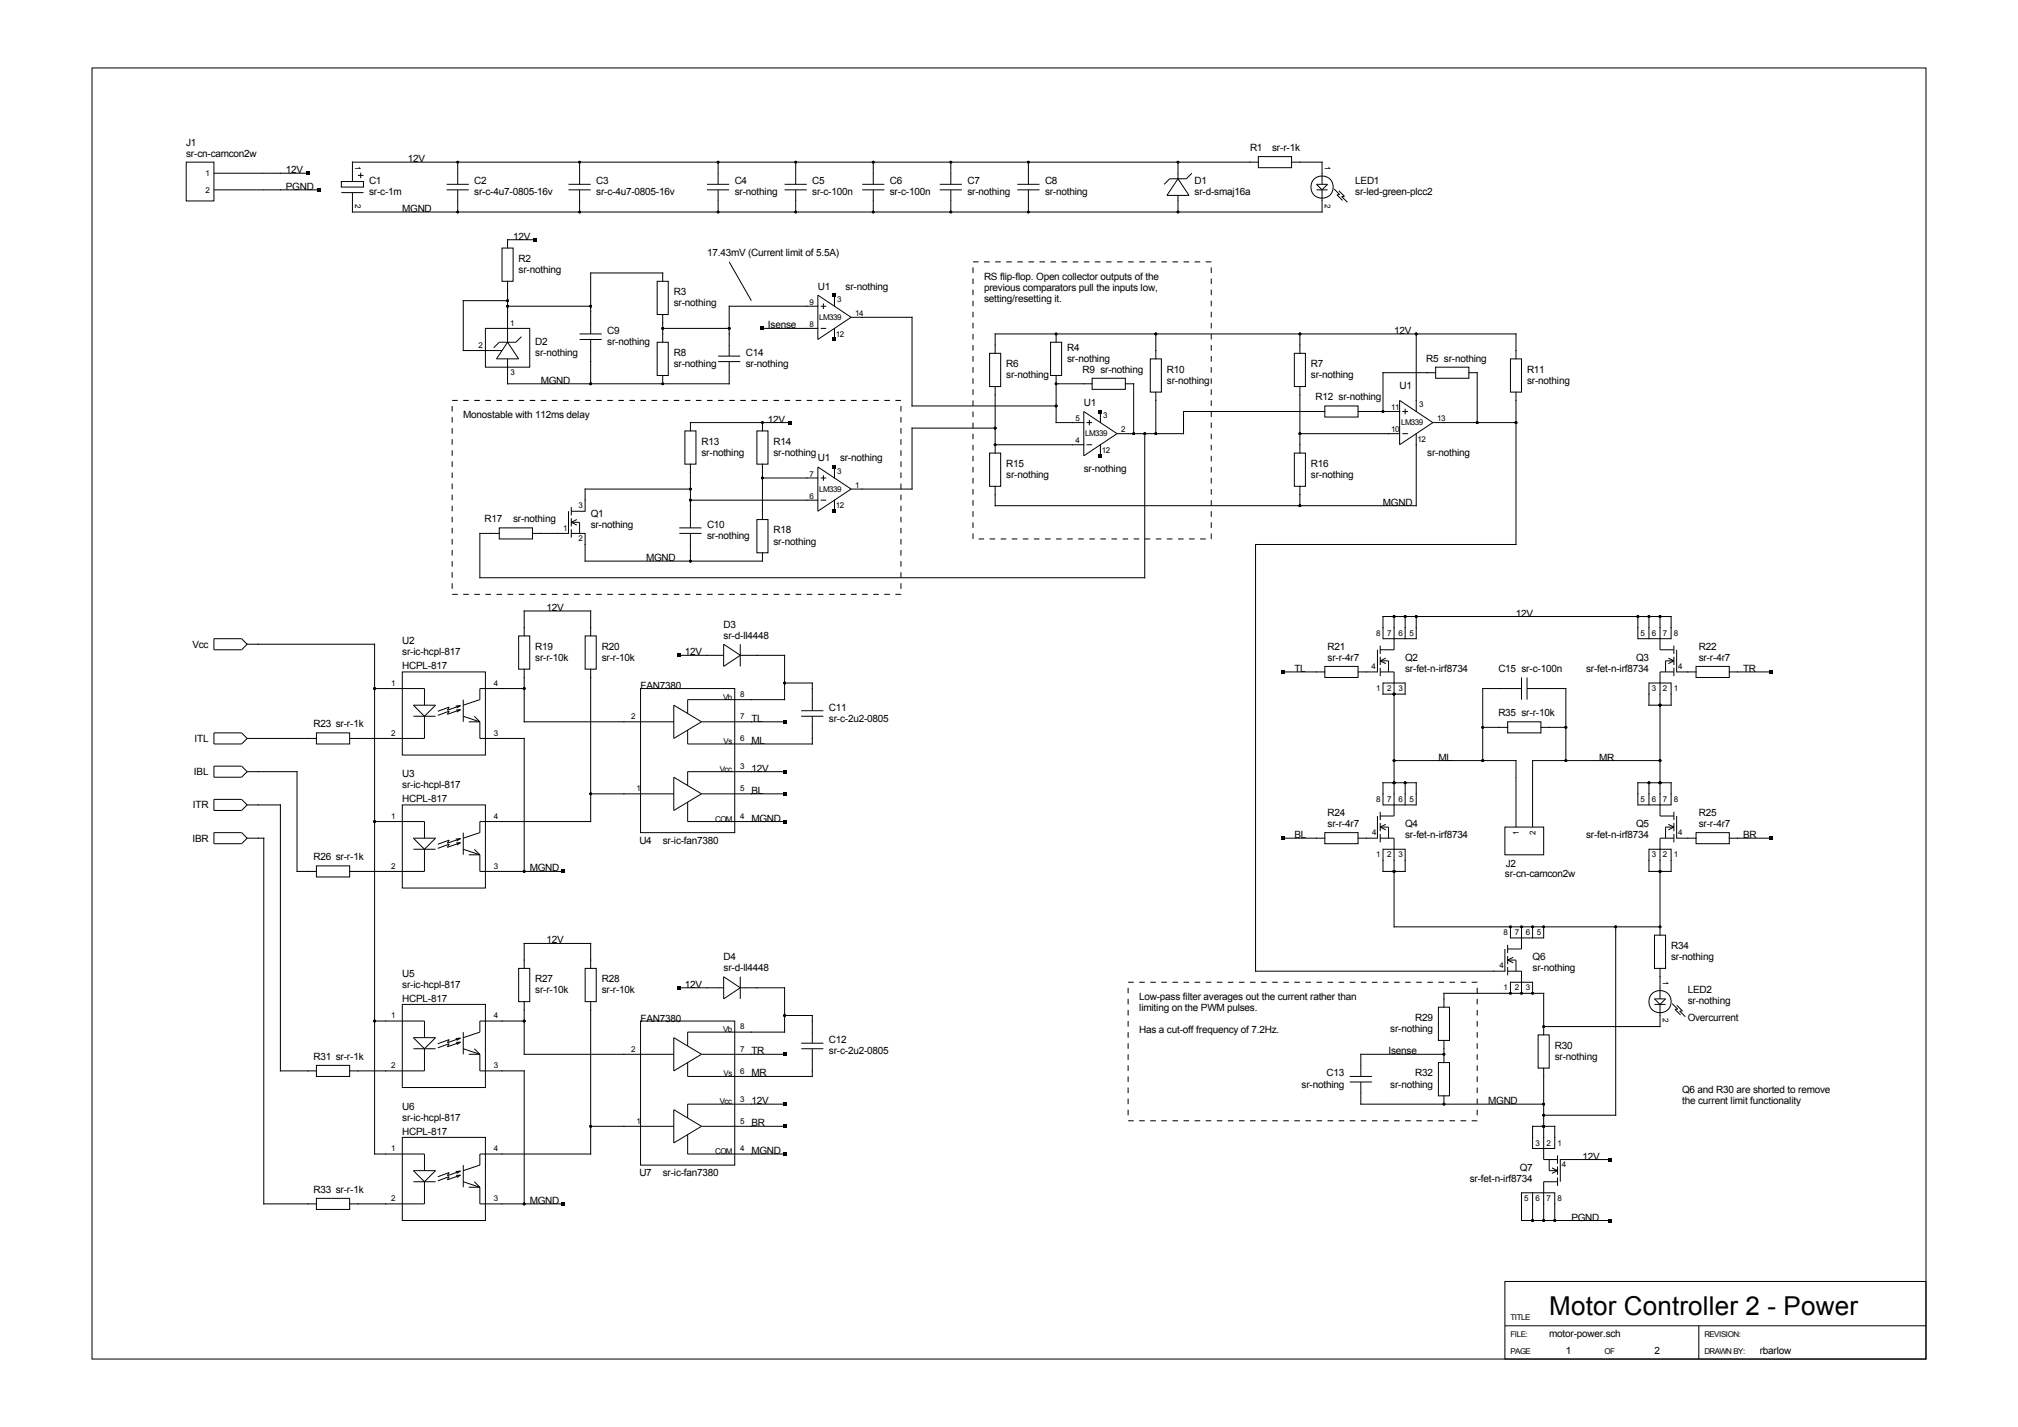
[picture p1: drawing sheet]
<svg xmlns="http://www.w3.org/2000/svg" width="297mm" height="210mm" viewBox="0 0 297 210" stroke-linecap="round" stroke-linejoin="round" font-family="sans-serif">
<g fill="none" stroke="#000" stroke-width=".15">
<path d="M13.5 10h270v190h-270zM27.4 23.9h4.1v5.7h-4.1zM31.5 27.9h15.5M31.5 25.5h13.8M50.2 26.7h3.3v.8h-3.3zM50.2 28.3h3.3M52.7 25.8h.8M53.1 25.4v.8M65.7 27.9h3.3M65.7 27.1h3.3M67.4 23.9v3.2M67.4 27.9v3.3"/>
<path d="M73.9 36.5h1.6v4.9h-1.6zM78.8 35.3h-4.1v1.2M83.7 27.9h3.2M83.7 27.1h3.2M85.3 23.9v3.2M85.3 27.9v3.3M104.1 27.9h3.2M104.1 27.1h3.2M105.7 23.9v3.2M105.7 27.9v3.3M107.3 38.5l3.3 5.7M115.5 27.9h3.2"/>
<path d="M115.5 27.1h3.2M117.1 23.9v3.2M117.1 27.9v3.3M126.9 27.9h3.3M126.9 27.1h3.3M128.5 23.9v3.2M128.5 27.9v3.3M138.3 27.9h3.3M138.3 27.1h3.3M139.9 23.9v3.2M139.9 27.9v3.3M149.7 27.9h3.3"/>
<path d="M149.7 27.1h3.3M151.4 23.9v3.2M151.4 27.9v3.3M173.4 26.3l1.6 2.5h-3.3zM173.4 23.9v2.4M173.4 28.8v2.4M175.4 25.5l-.8 .8h-2.5l-.8 .8M185.2 23h4.9v1.7h-4.9zM185.2 23.9h-133.3v2.8M190.1 23.9h4.5v3.2M193.8 27.9h1.6M193.8 27.1h1.6l-.8 .8z"/>
<path d="M194.6 27.9v3.3h-142.7v-2.9M196.4 27.8l.8 .8-.4 .1 .8 .8M197 28.1l.9 .8h-.4l.8 .9M71.4 48.3h6.6v5.7h-6.6zM74.7 44.2h-6.5v7.4h5.7M74.7 45.1h12.2M74.7 52.8v3.7h32.6v-3.3M74.7 50.4l1.6 2.4h-3.2zM74.7 41.4v9M76.7 49.5l-.8 .9h-2.4l-.8 .8M85.3 49.1h3.3M85.3 50h3.3"/>
<path d="M86.9 50v6.5M96.7 41.4h1.6v4.9h-1.6zM96.7 50.4h1.6v4.9h-1.6zM97.5 41.4v-1.2h-10.6v8.9M97.5 48.3h9.8M97.5 46.3v4.1M97.5 55.3v1.2M105.7 52.4h3.3M105.7 53.2h3.3M112.2 48.3h8.2M120.4 43.4l4.9 3.3-4.9 3.3zM120.4 45.1h-13.1v7.3"/>
<path d="M120.8 45.1h.8M120.8 48.3h.8M121.2 44.7v.8M122.8 43.4v1.7M122.8 48.3v1.7M125.3 46.7h8.9v13h21.2M145.6 52h1.7v4.9h-1.7zM146.5 52v-2.9h76.6v3.7M146.5 56.9v9.8M154.6 50.4h1.6v4.9h-1.6zM155.4 55.3v6.9h4.1M155.4 49.1v1.3"/>
<path d="M155.4 56.5h5.3M160.7 55.7h4.9v1.6h-4.9zM165.6 56.5h1.2v7.3M169.3 52.8h1.6v4.9h-1.6zM170.1 49.1v3.7M170.1 57.7v6.1M190.5 52h1.6v4.9h-1.6zM191.3 49.1v2.9M191.3 56.9v9.8M195 59.7h4.9v1.7h-4.9zM206 58.9l4.9 3.3-4.9 3.3zM208.4 49.1v11.5"/>
<path d="M211.3 54.8h-7.8v5.8M211.3 54h4.9v1.7h-4.9zM216.2 54.8h1.2v7.4M222.3 52.8h1.6v4.9h-1.6zM223.1 57.7v22.4h-38.3v62.8h36.7v-3.2M73.5 77.7h4.9v1.6h-4.9zM83.7 75.2v3.3h-5.3M84.1 76.9h1.2v1.6M84.1 78.5h2v4.1h26.1v-1.2M84.1 76.9l.8 .4M84.1 74.6v1.2M84.1 76.3v1.2"/>
<path d="M84.1 77.9v1.2M84.9 76.5l-.8 .4M100 77.7h3.2M100 78.5h3.2M100.8 63.4h1.6v4.9h-1.6zM101.6 73.6h18.8M101.6 72h-15.5v3.2h-2M101.6 68.3v9.4M101.6 78.5v4.1M111.4 63.4h1.6v4.9h-1.6zM111.4 76.5h1.6v4.9h-1.6zM112.2 70.3h8.2"/>
<path d="M112.2 62.2v1.2M112.2 68.3v8.2M116.3 62.2h-14.7v1.2M120.4 68.7l4.9 3.3-4.9 3.2zM120.8 70.3h.8M120.8 73.6h.8M121.2 69.9v.9M122.8 68.7v1.6M122.8 73.6v1.6M145.6 66.7h1.7v4.9h-1.7zM146.5 63h-12.3v9h-8.9M146.5 65.5h13"/>
<path d="M159.5 60.6l4.9 3.2-4.9 3.3zM159.9 62.2h.8M159.9 65.5h.8M160.3 61.8v.8M162 60.6v1.6M162 65.5v1.6M168.5 63.8v21.2h-97.9v-6.5h2.9M190.5 66.7h1.6v4.9h-1.6zM191.3 63.8h14.7M191.3 71.6v2.8M195 60.6h-20.8v3.2h-9.8M199.9 60.6h6.1"/>
<path d="M206.4 63.8h.8M206.4 60.6h.8M206.8 60.2v.8M208.4 63.8v10.6h-61.9v-2.8M210.9 62.2h12.2M31.5 94h4.1l.8 .8-.8 .8h-4.1zM36.4 94.8h18.7v75h7.4v2.5M59.2 98.9h12.2v12.2h-12.2zM76.3 93.6h1.7v4.9h-1.7zM77.1 98.5v7.7h22.1M77.1 93.6v-3.7h9.8v3.7M86.1 93.6h1.6v4.9h-1.6z"/>
<path d="M86.9 98.5v22.4h-16.3v1.6l-2.4 .8M100 96.4h6.5M106.5 94.8l2.5 1.6-2.5 1.7zM109 96.4h6.5v6.6h-14.3v2M109 94.8v3.3M188.9 98.9h6.1M195 98.1h4.9v1.6h-4.9zM202.7 95.6v3.3h-2.8M203.1 98.9h2.1v21.2h-2.1M203.1 97.3l.9 .4M203.1 95v1.2M203.1 96.6v1.3"/>
<path d="M203.1 98.3v1.2M203.1 97.3h1.3v1.6M204 96.8l-.9 .5M205.2 90.7v4.9h-2.1M206.8 90.7v3.3M208.4 90.7v3.3h-4.9v-3.3h42.4v3.3h-4.8v-3.3M223.9 99.7v3.3M224.7 99.7v3.3M242.7 90.7v3.3M244.3 90.7v4.9h2.1M245.5 96.8l.9 .5M246.4 98.9h-2.1v21.2h2.1"/>
<path d="M246.4 97.3h-1.3v1.6M246.4 97.3l-.9 .4M246.4 95v1.2M246.4 96.6v1.3M246.4 98.3v1.2M246.8 95.6v3.3h2.8M249.6 98.1h4.9v1.6h-4.9zM254.5 98.9h6.1M31.5 107.9h4.1l.8 .8-.8 .8h-4.1zM31.5 112.7h4.1l.8 .9-.8 .8h-4.1zM31.5 117.6h4.1l.8 .9-.8 .8h-4.1zM36.4 118.5h4.9v39.1h5.3"/>
<path d="M36.4 113.6h7.3v14.6h2.9M36.4 108.7h10.2M46.6 107.9h4.9v1.6h-4.9zM55.1 101.3h7.4v2.5M59.2 118.5h12.2v12.2h-12.2zM60.8 105.4h3.3M60.8 103.8h3.3l-1.6 1.6zM62.5 105.4v3.3h-11M67.1 103.9l.7-.1-2 .7 .3-.4-1.7 .6M67.7 103.9l-.5 .3M67.7 104.4l-.5 .4M67.8 104.4l-.7 .1"/>
<path d="M67.8 104.4l-2 .7 .3-.4-1.7 .6M68.2 103v3.2M68.2 105.4l2.4 .8M69 106.2h1.6M69.8 105.4l.8 .8M70.6 106.2v2.5h6.5v19.5M77.1 101.3h-6.5v1.7l-2.4 .8M86.9 116.8h12.3M94.3 101.3h13.8v21.2h-13.8zM99.2 103.8l4 2.4-4 2.5zM99.2 114.4l4 2.4-4 2.5zM101.2 118v2.9h14.3"/>
<path d="M103.2 106.2h12.3M103.2 116.8h12.3M115.5 100.5h4.1v4.1M115.5 113.6h-14.3v2M117.9 105.4h3.3M117.9 104.6h3.3M119.6 105.4v4.1h-18.4v-2.1M203.1 119.5v1.2M203.5 100.5h3.3v1.6h-3.3zM203.5 115.2h4.9v3.3h-4.9zM205.2 111.9h17.9v9.8M206.8 115.2v3.3"/>
<path d="M218.2 107h3.7M221.9 106.2h4.9v1.7h-4.9zM223.9 101.3h-5.7v10.6M224.7 101.3h5.8v10.6M226.8 107h3.7M241.1 115.2h4.8v3.3h-4.8zM242.7 100.5h3.2v3.3h-3.2zM242.7 115.2v3.3M244.3 111.9h-18.7v9.8M246.4 119.5v1.2M31.5 122.5h4.1l.8 .8-.8 .9h-4.1zM36.4 123.3h2.4v53.9h7.8"/>
<path d="M46.6 127.4h4.9v1.7h-4.9zM55.1 120.9h7.4v2.4M60.8 123.3h3.3l-1.6 1.7zM60.8 125h3.3M62.5 125v3.2h-11M67.1 123.5l.7-.1-2 .7 .3-.5-1.7 .6M67.7 123.4l-.5 .4M67.7 124l-.5 .4M67.8 124h-.7M67.8 124l-2 .7 .3-.5-1.7 .6M68.2 122.5v3.3M68.2 125l2.4 .8"/>
<path d="M69 125.8h1.6M69.8 125l.8 .8M70.6 125.8v2.4h12.3M188.9 123.3h6.1M195 122.5h4.9v1.7h-4.9zM202.7 120.1v3.2h-2.8M203.1 121.1v1.2M203.1 122.7v1.3M203.1 121.7h1.3v1.6M203.1 123.3h2.1v13.1h39.1M203.1 121.7l.9 .4M203.5 125h3.3v3.2h-3.3z"/>
<path d="M204 121.3l-.9 .4M221.5 121.7h5.7v4.1h-5.7zM221.9 139v1.3M222.3 136.4v1.6h4.9v-1.6M223.9 136.4v3.3h-2M225.6 136.4v1.6M237.8 136.4v27.7h-10.6M242.7 125h3.2v3.2h-3.2zM243.5 137.6h1.6v4.9h-1.6zM245.5 121.3l.9 .4M246.4 121.1v1.2M246.4 122.7v1.3"/>
<path d="M246.4 121.7h-1.3v1.6M246.4 123.3h-2.1v14.3M246.4 121.7l-.9 .4M246.8 120.1v3.2h2.8M249.6 122.5h4.9v1.7h-4.9zM254.5 123.3h6.1M46.6 156.8h4.9v1.6h-4.9zM55.1 150.3h7.4v2.4M59.2 147.8h12.2v12.2h-12.2zM60.8 154.3h3.3M60.8 152.7h3.3l-1.6 1.6zM62.5 154.3v3.3h-11"/>
<path d="M67.1 152.8h.7l-2 .6 .3-.4-1.7 .6M67.1 153.4h.7l-2 .6 .3-.4-1.7 .6M67.7 152.8l-.5 .3M67.7 153.4l-.5 .3M68.2 151.9v3.3M68.2 154.3l2.4 .9M69 155.2h1.6M69.8 154.3l.8 .9M70.6 155.2v2.4h6.5v19.6M76.3 142.5h1.7v4.9h-1.7zM77.1 147.4v7.8h22.1M77.1 150.3h-6.5v1.6l-2.4 .8"/>
<path d="M77.1 142.5v-3.7h9.8v3.7M86.1 142.5h1.6v4.9h-1.6zM86.9 147.4v22.4h-16.3v1.7l-2.4 .8M94.3 150.3h13.8v21.2h-13.8zM99.2 152.7l4 2.5-4 2.4zM100 145.4h6.5M103.2 155.2h12.3M106.5 143.7l2.5 1.7-2.5 1.6zM109 145.4h6.5v6.5h-14.3v2M109 143.7v3.3M115.5 149.4h4.1v4.1M117.9 154.3h3.3"/>
<path d="M117.9 153.5h3.3M119.6 154.3v4.1h-18.4v-2M198.6 158.4h3.3M198.6 159.2h3.3M200.3 159.2v3.3h26.9M211.7 148.2h1.6v4.9h-1.6zM211.7 156.4h1.6v4.9h-1.6zM212.5 148.2v-2h14.7v6.1M212.5 155.2h-12.2v3.2M212.5 153.1v3.3M221.9 141.3h1.2v1.6M221.9 142.9h2v3.3"/>
<path d="M221.9 141.3l.8 .4M221.9 140.7v1.2M221.9 142.3v1.2M222.3 146.2v-1.7h3.3v1.7M222.7 140.9l-.8 .4M226.4 152.3h1.6v4.9h-1.6zM227.2 157.2v13.4h2M243.5 147h1.6l-.8 .8zM243.5 147.8h1.6M244.3 142.5v4.5M244.3 147.8v3.3h-17.1M246.1 147.7l.8 .8h-.4l.8 .9"/>
<path d="M246.8 147.9l.8 .9h-.4l.8 .8M46.6 176.4h4.9v1.6h-4.9zM59.2 167.4h12.2v12.2h-12.2zM60.8 173.9h3.3M60.8 172.3h3.3l-1.6 1.6zM62.5 173.9v3.3h-11M67.1 172.4l.7-.1-2 .7 .3-.4-1.7 .6M67.1 173l.7-.1-2 .7 .3-.4-1.7 .6M67.7 172.3l-.5 .4M67.7 172.9l-.5 .4M68.2 171.5v3.2M68.2 173.9l2.4 .8"/>
<path d="M69 174.7h1.6M69.8 173.9l.8 .8M70.6 174.7v2.5h12.3M86.9 165.8h12.3M99.2 163.3l4 2.5-4 2.4zM101.2 167v2.8h14.3M103.2 165.8h12.3M115.5 162.5h-14.3v2M212.5 161.3v1.2M225.6 165.8h3.2v3.2h-3.2zM225.6 175.5v4.1M228 170.6v1.7h1.2"/>
<path d="M228.4 171.9l.8 .4M228.8 179.6v-4.1h-4.9v4.1h13.1M229.2 173.9h-2v5.7M229.2 172.3l-.8 .4M229.2 170v1.3M229.2 171.7v1.2M229.2 173.3v1.2M237 170.6h-7.4v3.3M221.5 188.6h62v11.4h-62zM221.5 195.1h62M250 195.1v4.9"/>
<circle cx="194.6" cy="27.5" r="1.64"/>
<circle cx="244.3" cy="147.4" r="1.64"/>
</g>
<path d="M143.2 38.5h35.1v40.8h-35.1zM66.5 58.9h66.1v28.6h-66.1zM166 144.5h51.4v20.4h-51.4z" fill="none" stroke="#000" stroke-width=".15" stroke-dasharray=".8 .8" stroke-linecap="butt"/>
<g fill="#000">
<path d="M45.1 25.2h.5v.5h-.5zM46.7 27.7h.5v.5h-.5zM67.3 23.7h.2l.1 .2-.1 .1h-.2l-.1-.1zM67.3 31h.2l.1 .2-.1 .2h-.2l-.1-.2zM78.5 35h.5v.5h-.5zM85.2 23.7h.2l.1 .2-.1 .1h-.2l-.1-.1zM85.2 31h.2l.1 .2-.1 .2h-.2l-.1-.2zM105.6 23.7h.2l.1 .2-.1 .1h-.2l-.1-.1zM105.6 31h.2l.1 .2-.1 .2h-.2l-.1-.2zM117 23.7h.2l.1 .2-.1 .1h-.2l-.1-.1zM117 31h.2l.1 .2-.1 .2h-.2l-.1-.2zM128.4 23.7h.2l.1 .2-.1 .1h-.2l-.1-.1z"/>
<path d="M128.4 31h.2l.1 .2-.1 .2h-.2l-.1-.2zM139.8 23.7h.2l.1 .2-.1 .1h-.2l-.1-.1zM139.8 31h.2l.1 .2-.1 .2h-.2l-.1-.2zM151.3 23.7h.2l.1 .2-.1 .1h-.2l-.1-.1zM151.3 31h.2l.1 .2-.1 .2h-.2l-.1-.2zM173.3 23.7h.2l.1 .2-.1 .1h-.2l-.1-.1zM173.3 31h.2l.1 .2-.1 .2h-.2l-.1-.2zM74.6 44.1h.2l.1 .1-.1 .2h-.2l-.1-.2zM74.6 44.9h.2l.1 .2-.1 .1h-.2l-.1-.1zM86.8 56.3h.2l.1 .2-.1 .2h-.2l-.1-.2zM86.8 44.9h.2l.1 .2-.1 .1h-.2l-.1-.1zM97.4 56.3h.2l.1 .2-.1 .2h-.2l-.1-.2z"/>
<path d="M97.4 48.1h.2l.1 .2-.1 .2h-.2l-.1-.2zM107.2 48.1h.2l.1 .2-.1 .2h-.2l-.1-.2zM112 48.1h.5v.5h-.5zM122.6 43.2h.5v.5h-.5zM122.6 49.7h.5v.5h-.5zM155.3 49h.2l.1 .1-.1 .2h-.2l-.1-.2zM155.3 56.3h.2l.1 .2-.1 .2h-.2l-.1-.2zM155.3 59.6h.2l.1 .1-.1 .2h-.2l-.1-.2zM170 49h.2l.1 .1-.1 .2h-.2l-.1-.2zM191.2 49h.2l.1 .1-.1 .2h-.2l-.1-.2zM208.3 49h.2l.1 .1-.1 .2h-.2l-.1-.2zM101.5 73.4h.2l.1 .2-.1 .2h-.2l-.1-.2z"/>
<path d="M101.5 71.8h.2l.1 .2-.1 .2h-.2l-.1-.2zM112.1 62h.2l.1 .2-.1 .2h-.2l-.1-.2zM112.1 70.2h.2l.1 .1-.1 .2h-.2l-.1-.2zM116 61.9h.5v.5h-.5zM122.6 68.5h.5v.5h-.5zM122.6 75h.5v.5h-.5zM146.4 62.8h.2l.1 .2-.1 .2h-.2l-.1-.2zM146.4 65.3h.2l.1 .2-.1 .1h-.2l-.1-.1zM161.7 60.3h.5v.5h-.5zM161.7 66.8h.5v.5h-.5zM166.7 63.6h.2l.2 .2-.2 .2h-.2l-.1-.2zM168.4 63.6h.2l.1 .2-.1 .2h-.2l-.1-.2z"/>
<path d="M170 63.6h.2l.1 .2-.1 .2h-.2l-.1-.2zM191.2 74.2h.2l.1 .2-.1 .2h-.2l-.1-.2zM191.2 63.6h.2l.1 .2-.1 .2h-.2l-.1-.2zM203.4 60.4h.2l.1 .2-.1 .1h-.2l-.1-.1zM217.3 62h.2l.1 .2-.1 .2h-.2l-.1-.2zM223 62h.2l.1 .2-.1 .2h-.2l-.1-.2zM99.7 96.2h.5v.5h-.5zM101.5 82.4h.2l.1 .2-.1 .2h-.2l-.1-.2zM188.6 98.6h.5v.5h-.5zM205.1 90.5h.2l.1 .2-.1 .2h-.2l-.1-.2zM206.7 90.5h.2l.1 .2-.1 .2h-.2l-.1-.2zM208.3 90.5h.2l.1 .2-.1 .2h-.2l-.1-.2z"/>
<path d="M241 90.5h.2l.1 .2-.1 .2h-.2l-.2-.2zM242.6 90.5h.2l.1 .2-.1 .2h-.2l-.1-.2zM244.2 90.5h.2l.1 .2-.1 .2h-.2l-.1-.2zM260.4 98.6h.5v.5h-.5zM55 101.1h.2l.1 .2-.1 .2h-.2l-.1-.2zM77 101.1h.2l.2 .2-.2 .2h-.2l-.1-.2zM86.8 116.6h.2l.1 .2-.1 .2h-.2l-.1-.2zM115.2 113.3h.5v.5h-.5zM115.2 106h.5v.5h-.5zM115.2 116.6h.5v.5h-.5zM115.4 100.3h.2l.1 .2-.1 .2h-.2l-.1-.2zM205.1 102h.2l.1 .1-.1 .2h-.2l-.1-.2z"/>
<path d="M205.1 111.8h.2l.1 .1-.1 .2h-.2l-.1-.2zM205.1 115h.2l.1 .2-.1 .2h-.2l-.1-.2zM206.7 115h.2l.1 .2-.1 .2h-.2l-.1-.2zM218.1 111.8h.2l.1 .1-.1 .2h-.2l-.1-.2zM218.1 106.9h.2l.1 .1-.1 .2h-.2l-.1-.2zM230.4 111.8h.2l.1 .1-.1 .2h-.2l-.2-.2zM230.4 106.9h.2l.1 .1-.1 .2h-.2l-.2-.2zM242.6 115h.2l.1 .2-.1 .2h-.2l-.1-.2zM244.2 111.8h.2l.1 .1-.1 .2h-.2l-.1-.2zM244.2 103.6h.2l.1 .2-.1 .2h-.2l-.1-.2zM244.2 115h.2l.1 .2-.1 .2h-.2l-.1-.2zM55 120.7h.2l.1 .2-.1 .2h-.2l-.1-.2z"/>
<path d="M77 128.1h.2l.2 .1-.2 .2h-.2l-.1-.2zM82.6 128h.5v.5h-.5zM115.2 120.7h.5v.4h-.5zM188.6 123.1h.5v.5h-.5zM205.1 128.1h.2l.1 .1-.1 .2h-.2l-.1-.2zM222.2 136.2h.2l.1 .2-.1 .2h-.2l-.1-.2zM223.8 136.2h.2l.1 .2-.1 .2h-.2l-.1-.2zM225.5 136.2h.2l.1 .2-.1 .2h-.2l-.1-.2zM227.1 136.2h.2l.1 .2-.1 .2h-.2l-.1-.2zM237.7 136.2h.2l.1 .2-.1 .2h-.2l-.1-.2zM244.2 128.1h.2l.1 .1-.1 .2h-.2l-.1-.2zM244.2 136.2h.2l.1 .2-.1 .2h-.2l-.1-.2z"/>
<path d="M260.4 123.1h.5v.5h-.5zM55 150.1h.2l.1 .2-.1 .1h-.2l-.1-.1zM77 150.1h.2l.2 .2-.2 .1h-.2l-.1-.1zM99.7 145.1h.5v.5h-.5zM115.2 154.9h.5v.5h-.5zM115.4 149.3h.2l.1 .1-.1 .2h-.2l-.1-.2zM212.4 155h.2l.1 .2-.1 .1h-.2l-.1-.1zM222.2 146h.2l.1 .2-.1 .2h-.2l-.1-.2zM223.8 146h.2l.1 .2-.1 .2h-.2l-.1-.2zM225.5 146h.2l.1 .2-.1 .2h-.2l-.1-.2zM227.1 150.9h.2l.1 .2-.1 .2h-.2l-.1-.2zM77 177h.2l.2 .2-.2 .1h-.2l-.1-.1z"/>
<path d="M82.6 176.9h.5v.5h-.5zM86.8 165.6h.2l.1 .2-.1 .1h-.2l-.1-.1zM115.2 162.2h.5v.5h-.5zM115.2 169.6h.5v.5h-.5zM115.2 165.5h.5v.5h-.5zM212.4 162.3h.2l.1 .2-.1 .2h-.2l-.1-.2zM225.5 179.4h.2l.1 .2-.1 .2h-.2l-.1-.2zM227.1 162.3h.2l.1 .2-.1 .2h-.2l-.1-.2zM227.1 165.6h.2l.1 .2-.1 .1h-.2l-.1-.1zM227.1 163.9h.2l.1 .2-.1 .2h-.2l-.1-.2zM227.1 179.4h.2l.1 .2-.1 .2h-.2l-.1-.2zM228.7 179.4h.2l.1 .2-.1 .2h-.2l-.1-.2z"/>
<path d="M236.7 170.4h.5v.5h-.5zM236.7 179.4h.5v.5h-.5z"/>
</g>
<text font-size="3.8" x="228" y="193.5">Motor Controller 2 - Power</text>
<g font-size="1.5">
<text x="27.4" y="21.4">J1</text>
<text x="27.4" y="23">sr-cn-camcon2w</text>
<text x="60" y="23.9">12V</text>
<text x="184" y="22.2">R1</text>
<text x="187.2" y="22.2">sr-r-1k</text>
<text x="42.1" y="25.5">12V</text>
<text x="42.1" y="27.9">PGND</text>
<text x="54.3" y="27.1">C1</text>
<text x="54.3" y="28.8">sr-c-1m</text>
<text x="69.8" y="27.1">C2</text>
<text x="69.8" y="28.8">sr-c-4u7-0805-16v</text>
<text x="87.7" y="27.1">C3</text>
<text x="87.7" y="28.8">sr-c-4u7-0805-16v</text>
<text x="108.1" y="27.1">C4</text>
<text x="108.1" y="28.8">sr-nothing</text>
<text x="119.6" y="27.1">C5</text>
<text x="119.6" y="28.8">sr-c-100n</text>
<text x="131" y="27.1">C6</text>
<text x="131" y="28.8">sr-c-100n</text>
<text x="142.4" y="27.1">C7</text>
<text x="142.4" y="28.8">sr-nothing</text>
<text x="153.8" y="27.1">C8</text>
<text x="153.8" y="28.8">sr-nothing</text>
<text x="175.8" y="27.1">D1</text>
<text x="175.8" y="28.8">sr-d-smaj16a</text>
<text x="199.5" y="27.1">LED1</text>
<text x="199.5" y="28.8">sr-led-green-plcc2</text>
<text x="59.2" y="31.2">MGND</text>
<text x="75.5" y="35.3">12V</text>
<text x="76.3" y="38.5">R2</text>
<text x="76.3" y="40.2">sr-nothing</text>
<text x="104.1" y="37.7">17.43mV (Current limit of 5.5A)</text>
<text x="144.8" y="41.2">RS flip-flop. Open collector outputs of the</text>
<text x="99.2" y="43.4">R3</text>
<text x="99.2" y="45.1">sr-nothing</text>
<text x="120.4" y="42.6">U1</text>
<text x="124.4" y="42.6">sr-nothing</text>
<text x="144.8" y="42.8">previous comparators pull the inputs low,</text>
<text x="144.8" y="44.5">setting/resetting it.</text>
<text x="78.8" y="50.8">D2</text>
<text x="78.8" y="52.4">sr-nothing</text>
<text x="89.4" y="49.1">C9</text>
<text x="89.4" y="50.8">sr-nothing</text>
<text x="99.2" y="52.4">R8</text>
<text x="109.8" y="52.4">C14</text>
<text x="113" y="48.3">Isense</text>
<text x="157.1" y="51.6">R4</text>
<text x="157.1" y="53.2">sr-nothing</text>
<text x="205.2" y="49.1">12V</text>
<text x="209.9" y="53.2">R5 sr-nothing</text>
<text x="79.6" y="56.5">MGND</text>
<text x="99.2" y="54">sr-nothing</text>
<text x="109.8" y="54">sr-nothing</text>
<text x="148.1" y="54">R6</text>
<text x="148.1" y="55.7">sr-nothing</text>
<text x="159.3" y="54.9">R9 sr-nothing</text>
<text x="159.5" y="59.7">U1</text>
<text x="171.7" y="54.9">R10</text>
<text x="171.7" y="56.5">sr-nothing</text>
<text x="192.9" y="54">R7</text>
<text x="192.9" y="55.7">sr-nothing</text>
<text x="193.6" y="58.9">R12 sr-nothing</text>
<text x="206" y="57.3">U1</text>
<text x="224.7" y="54.9">R11</text>
<text x="224.7" y="56.5">sr-nothing</text>
<text x="68.2" y="61.6">Monostable with 112ms delay</text>
<text x="103.2" y="65.5">R13</text>
<text x="113" y="62.2">12V</text>
<text x="113.8" y="65.5">R14</text>
<text x="103.2" y="67.1">sr-nothing</text>
<text x="113.8" y="67.1">sr-nothing</text>
<text x="120.4" y="67.9">U1</text>
<text x="123.6" y="67.9">sr-nothing</text>
<text x="148.1" y="68.7">R15</text>
<text x="148.1" y="70.3">sr-nothing</text>
<text x="159.5" y="69.5">sr-nothing</text>
<text x="192.9" y="68.7">R16</text>
<text x="192.9" y="70.3">sr-nothing</text>
<text x="210.1" y="67.1">sr-nothing</text>
<text x="71.3" y="76.9">R17</text>
<text x="75.5" y="76.9">sr-nothing</text>
<text x="86.9" y="76.1">Q1</text>
<text x="86.9" y="77.7">sr-nothing</text>
<text x="104.1" y="77.7">C10</text>
<text x="203.5" y="74.4">MGND</text>
<text x="95.1" y="82.6">MGND</text>
<text x="104.1" y="79.3">sr-nothing</text>
<text x="113.8" y="78.5">R18</text>
<text x="113.8" y="80.1">sr-nothing</text>
<text x="80.4" y="89.9">12V</text>
<text x="28.3" y="95.3">Vcc</text>
<text x="59.2" y="94.8">U2</text>
<text x="78.8" y="95.6">R19</text>
<text x="88.6" y="95.6">R20</text>
<text x="106.5" y="92.4">D3</text>
<text x="106.5" y="94">sr-d-ll4448</text>
<text x="195.4" y="95.6">R21</text>
<text x="223.1" y="90.7">12V</text>
<text x="250" y="95.6">R22</text>
<text x="59.2" y="98.5">HCPL-817</text>
<text x="59.2" y="96.4">sr-ic-hcpl-817</text>
<text x="78.8" y="97.3">sr-r-10k</text>
<text x="88.6" y="97.3">sr-r-10k</text>
<text x="94.3" y="101.4">FAN7380</text>
<text x="100.8" y="96.4">12V</text>
<text x="190.5" y="98.9">TL</text>
<text x="195.4" y="97.3">sr-r-4r7</text>
<text x="206.8" y="97.3">Q2</text>
<text x="206.8" y="98.9">sr-fet-n-irf8734</text>
<text x="220.5" y="98.9">C15 sr-c-100n</text>
<text x="233.4" y="98.9">sr-fet-n-irf8734</text>
<text x="240.8" y="97.3">Q3</text>
<text x="250" y="97.3">sr-r-4r7</text>
<text x="256.5" y="98.9">TR</text>
<text x="46.2" y="107">R23 sr-r-1k</text>
<text x="110.6" y="106.2">TL</text>
<text x="122" y="104.6">C11</text>
<text x="122" y="106.2">sr-c-2u2-0805</text>
<text x="220.5" y="105.4">R35 sr-r-10k</text>
<text x="28.6" y="109.2">ITL</text>
<text x="110.6" y="113.6">12V</text>
<text x="110.6" y="109.5">ML</text>
<text x="211.7" y="111.9">ML</text>
<text x="235.3" y="111.9">MR</text>
<text x="28.4" y="119">ITR</text>
<text x="28.5" y="114.1">IBL</text>
<text x="59.2" y="118">HCPL-817</text>
<text x="59.2" y="114.4">U3</text>
<text x="59.2" y="116">sr-ic-hcpl-817</text>
<text x="110.6" y="116.8">BL</text>
<text x="28.3" y="123.9">IBR</text>
<text x="94.1" y="124.2">U4</text>
<text x="97.5" y="124.2">sr-ic-fan7380</text>
<text x="110.6" y="120.9">MGND</text>
<text x="190.5" y="123.3">BL</text>
<text x="195.4" y="120.1">R24</text>
<text x="195.4" y="121.7">sr-r-4r7</text>
<text x="206.8" y="121.7">Q4</text>
<text x="206.8" y="123.3">sr-fet-n-irf8734</text>
<text x="233.4" y="123.3">sr-fet-n-irf8734</text>
<text x="240.8" y="121.7">Q5</text>
<text x="250" y="120.1">R25</text>
<text x="250" y="121.7">sr-r-4r7</text>
<text x="256.5" y="123.3">BR</text>
<text x="46.2" y="126.6">R26 sr-r-1k</text>
<text x="78" y="128.2">MGND</text>
<text x="221.5" y="129.1">sr-cn-camcon2w</text>
<text x="221.6" y="127.6">J2</text>
<text x="59.2" y="143.7">U5</text>
<text x="80.4" y="138.8">12V</text>
<text x="106.5" y="141.3">D4</text>
<text x="106.5" y="142.9">sr-d-ll4448</text>
<text x="225.6" y="141.3">Q6</text>
<text x="225.6" y="142.9">sr-nothing</text>
<text x="245.9" y="139.7">R34</text>
<text x="245.9" y="141.3">sr-nothing</text>
<text x="59.2" y="147.4">HCPL-817</text>
<text x="59.2" y="145.4">sr-ic-hcpl-817</text>
<text x="78.8" y="144.6">R27</text>
<text x="78.8" y="146.2">sr-r-10k</text>
<text x="88.6" y="144.6">R28</text>
<text x="88.6" y="146.2">sr-r-10k</text>
<text x="100.8" y="145.4">12V</text>
<text x="167.7" y="147.2">Low-pass filter averages out the current rather than</text>
<text x="167.7" y="148.9">limiting on the PWM pulses.</text>
<text x="248.4" y="146.2">LED2</text>
<text x="248.4" y="147.8">sr-nothing</text>
<text x="46.2" y="156">R31 sr-r-1k</text>
<text x="94.3" y="150.3">FAN7380</text>
<text x="110.6" y="155.2">TR</text>
<text x="122" y="153.5">C12</text>
<text x="122" y="155.2">sr-c-2u2-0805</text>
<text x="167.7" y="152.1">Has a cut-off frequency of 7.2Hz.</text>
<text x="204.4" y="155.2">Isense</text>
<text x="204.6" y="151.9">sr-nothing</text>
<text x="208.3" y="150.3">R29</text>
<text x="228.8" y="154.3">R30</text>
<text x="228.8" y="156">sr-nothing</text>
<text x="248.4" y="150.3">Overcurrent</text>
<text x="110.6" y="158.4">MR</text>
<text x="191.6" y="160">sr-nothing</text>
<text x="195.2" y="158.4">C13</text>
<text x="204.6" y="160">sr-nothing</text>
<text x="208.3" y="158.4">R32</text>
<text x="247.6" y="160.8">Q6 and R30 are shorted to remove</text>
<text x="59.2" y="167">HCPL-817</text>
<text x="59.2" y="163.3">U6</text>
<text x="59.2" y="164.9">sr-ic-hcpl-817</text>
<text x="110.6" y="162.5">12V</text>
<text x="110.6" y="165.8">BR</text>
<text x="219" y="162.5">MGND</text>
<text x="247.6" y="162.5">the current limit functionality</text>
<text x="94.1" y="173.1">U7</text>
<text x="97.5" y="173.1">sr-ic-fan7380</text>
<text x="110.6" y="169.8">MGND</text>
<text x="216.3" y="173.9">sr-fet-n-irf8734</text>
<text x="223.7" y="172.3">Q7</text>
<text x="232.9" y="170.6">12V</text>
<text x="46.2" y="175.5">R33 sr-r-1k</text>
<text x="78" y="177.2">MGND</text>
<text x="231.3" y="179.6">PGND</text>
<text x="228" y="196.7">motor-power.sch</text>
<text x="230.5" y="199.2">1</text>
<text x="243.5" y="199.2">2</text>
<text x="259" y="199.2">rbarlow</text>
</g>
<g font-size="1.2">
<text x="30.3" y="28.3">2</text>
<text x="30.3" y="25.9">1</text>
<text x="52.3" y="24.5" transform="rotate(90 52.3 24.5)">1</text>
<text x="52.3" y="30" transform="rotate(90 52.3 30)">2</text>
<text x="195" y="24.5" transform="rotate(90 195 24.5)">1</text>
<text x="195" y="30" transform="rotate(90 195 30)">2</text>
<text x="75.1" y="47.9">1</text>
<text x="119.1" y="44.9">9</text>
<text x="120.6" y="47.1">LM339</text>
<text x="123.2" y="44.5">3</text>
<text x="125.9" y="46.5">14</text>
<text x="70.4" y="51.2">2</text>
<text x="119.1" y="48.1">8</text>
<text x="123" y="49.5">12</text>
<text x="75.1" y="55.2">3</text>
<text x="208.8" y="59.9">3</text>
<text x="158.3" y="62">5</text>
<text x="158.3" y="65.2">4</text>
<text x="159.7" y="64.2">LM339</text>
<text x="162.4" y="61.6">3</text>
<text x="165" y="63.6">2</text>
<text x="204.8" y="60.4">11</text>
<text x="204.8" y="63.6">10</text>
<text x="206.2" y="62.6">LM339</text>
<text x="208.6" y="65">12</text>
<text x="211.5" y="62">13</text>
<text x="119.1" y="70.1">7</text>
<text x="123.2" y="69.7">3</text>
<text x="125.9" y="71.8">1</text>
<text x="162.2" y="66.7">12</text>
<text x="85.1" y="74.8">3</text>
<text x="119.1" y="73.4">6</text>
<text x="120.6" y="72.4">LM339</text>
<text x="123" y="74.8">12</text>
<text x="82.9" y="78.1">1</text>
<text x="85.1" y="79.7">2</text>
<text x="202.5" y="93.6">8</text>
<text x="204.2" y="93.6">7</text>
<text x="205.8" y="93.6">6</text>
<text x="207.4" y="93.6">5</text>
<text x="241.5" y="93.6">5</text>
<text x="243.1" y="93.6">6</text>
<text x="244.7" y="93.6">7</text>
<text x="246.4" y="93.6">8</text>
<text x="57.6" y="100.9">1</text>
<text x="72.7" y="100.9">4</text>
<text x="201.9" y="98.5">4</text>
<text x="202.5" y="101.7">1</text>
<text x="204.2" y="101.7">2</text>
<text x="205.8" y="101.7">3</text>
<text x="243.1" y="101.7">3</text>
<text x="244.7" y="101.7">2</text>
<text x="246.4" y="101.7">1</text>
<text x="247" y="98.5">4</text>
<text x="92.9" y="105.8">2</text>
<text x="106.4" y="103">Vb</text>
<text x="109" y="102.6">8</text>
<text x="109" y="105.8">7</text>
<text x="57.6" y="108.3">2</text>
<text x="72.7" y="108.3">3</text>
<text x="105.9" y="113.6">Vcc</text>
<text x="106.5" y="109.5">Vs</text>
<text x="108.9" y="113.2">3</text>
<text x="109" y="109.1">6</text>
<text x="93.7" y="116.4">1</text>
<text x="109" y="116.4">5</text>
<text x="202.5" y="118">8</text>
<text x="204.2" y="118">7</text>
<text x="205.8" y="118">6</text>
<text x="207.4" y="118">5</text>
<text x="241.5" y="118">5</text>
<text x="243.1" y="118">6</text>
<text x="244.7" y="118">7</text>
<text x="246.4" y="118">8</text>
<text x="57.6" y="120.5">1</text>
<text x="72.7" y="120.5">4</text>
<text x="105.3" y="120.9">COM</text>
<text x="109" y="120.5">4</text>
<text x="201.9" y="122.9">4</text>
<text x="223.5" y="122.9" transform="rotate(-90 223.5 122.9)">1</text>
<text x="226" y="122.9" transform="rotate(-90 226 122.9)">2</text>
<text x="247" y="122.9">4</text>
<text x="57.6" y="127.8">2</text>
<text x="72.7" y="127.8">3</text>
<text x="202.5" y="126.1">1</text>
<text x="204.2" y="126.1">2</text>
<text x="205.8" y="126.1">3</text>
<text x="243.1" y="126.1">3</text>
<text x="244.7" y="126.1">2</text>
<text x="246.4" y="126.1">1</text>
<text x="221.3" y="137.6">8</text>
<text x="222.9" y="137.6">7</text>
<text x="224.6" y="137.6">6</text>
<text x="226.2" y="137.6">5</text>
<text x="220.7" y="142.5">4</text>
<text x="57.6" y="149.8">1</text>
<text x="72.7" y="149.8">4</text>
<text x="221.3" y="145.7">1</text>
<text x="222.9" y="145.7">2</text>
<text x="224.6" y="145.7">3</text>
<text x="244.7" y="144.4" transform="rotate(90 244.7 144.4)">1</text>
<text x="244.7" y="149.8" transform="rotate(90 244.7 149.8)">2</text>
<text x="92.9" y="154.7">2</text>
<text x="106.4" y="151.9">Vb</text>
<text x="109" y="151.5">8</text>
<text x="109" y="154.7">7</text>
<text x="57.6" y="157.2">2</text>
<text x="72.7" y="157.2">3</text>
<text x="106.5" y="158.4">Vs</text>
<text x="109" y="158">6</text>
<text x="93.7" y="165.3">1</text>
<text x="105.9" y="162.5">Vcc</text>
<text x="108.9" y="162.1">3</text>
<text x="109" y="165.3">5</text>
<text x="57.6" y="169.4">1</text>
<text x="72.7" y="169.4">4</text>
<text x="105.3" y="169.8">COM</text>
<text x="109" y="169.4">4</text>
<text x="226" y="168.6">3</text>
<text x="227.6" y="168.6">2</text>
<text x="229.2" y="168.6">1</text>
<text x="229.8" y="171.8">4</text>
<text x="57.6" y="176.8">2</text>
<text x="72.7" y="176.8">3</text>
<text x="224.3" y="176.7">5</text>
<text x="226" y="176.7">6</text>
<text x="227.6" y="176.7">7</text>
<text x="229.2" y="176.7">8</text>
<text x="222.3" y="196.7">FILE:</text>
<text x="222.3" y="194.3">TITLE</text>
<text x="250.8" y="196.7">REVISION:</text>
<text x="222.3" y="199.2">PAGE</text>
<text x="236.2" y="199.2">OF</text>
<text x="250.8" y="199.2">DRAWN BY:</text>
</g>
</svg>
